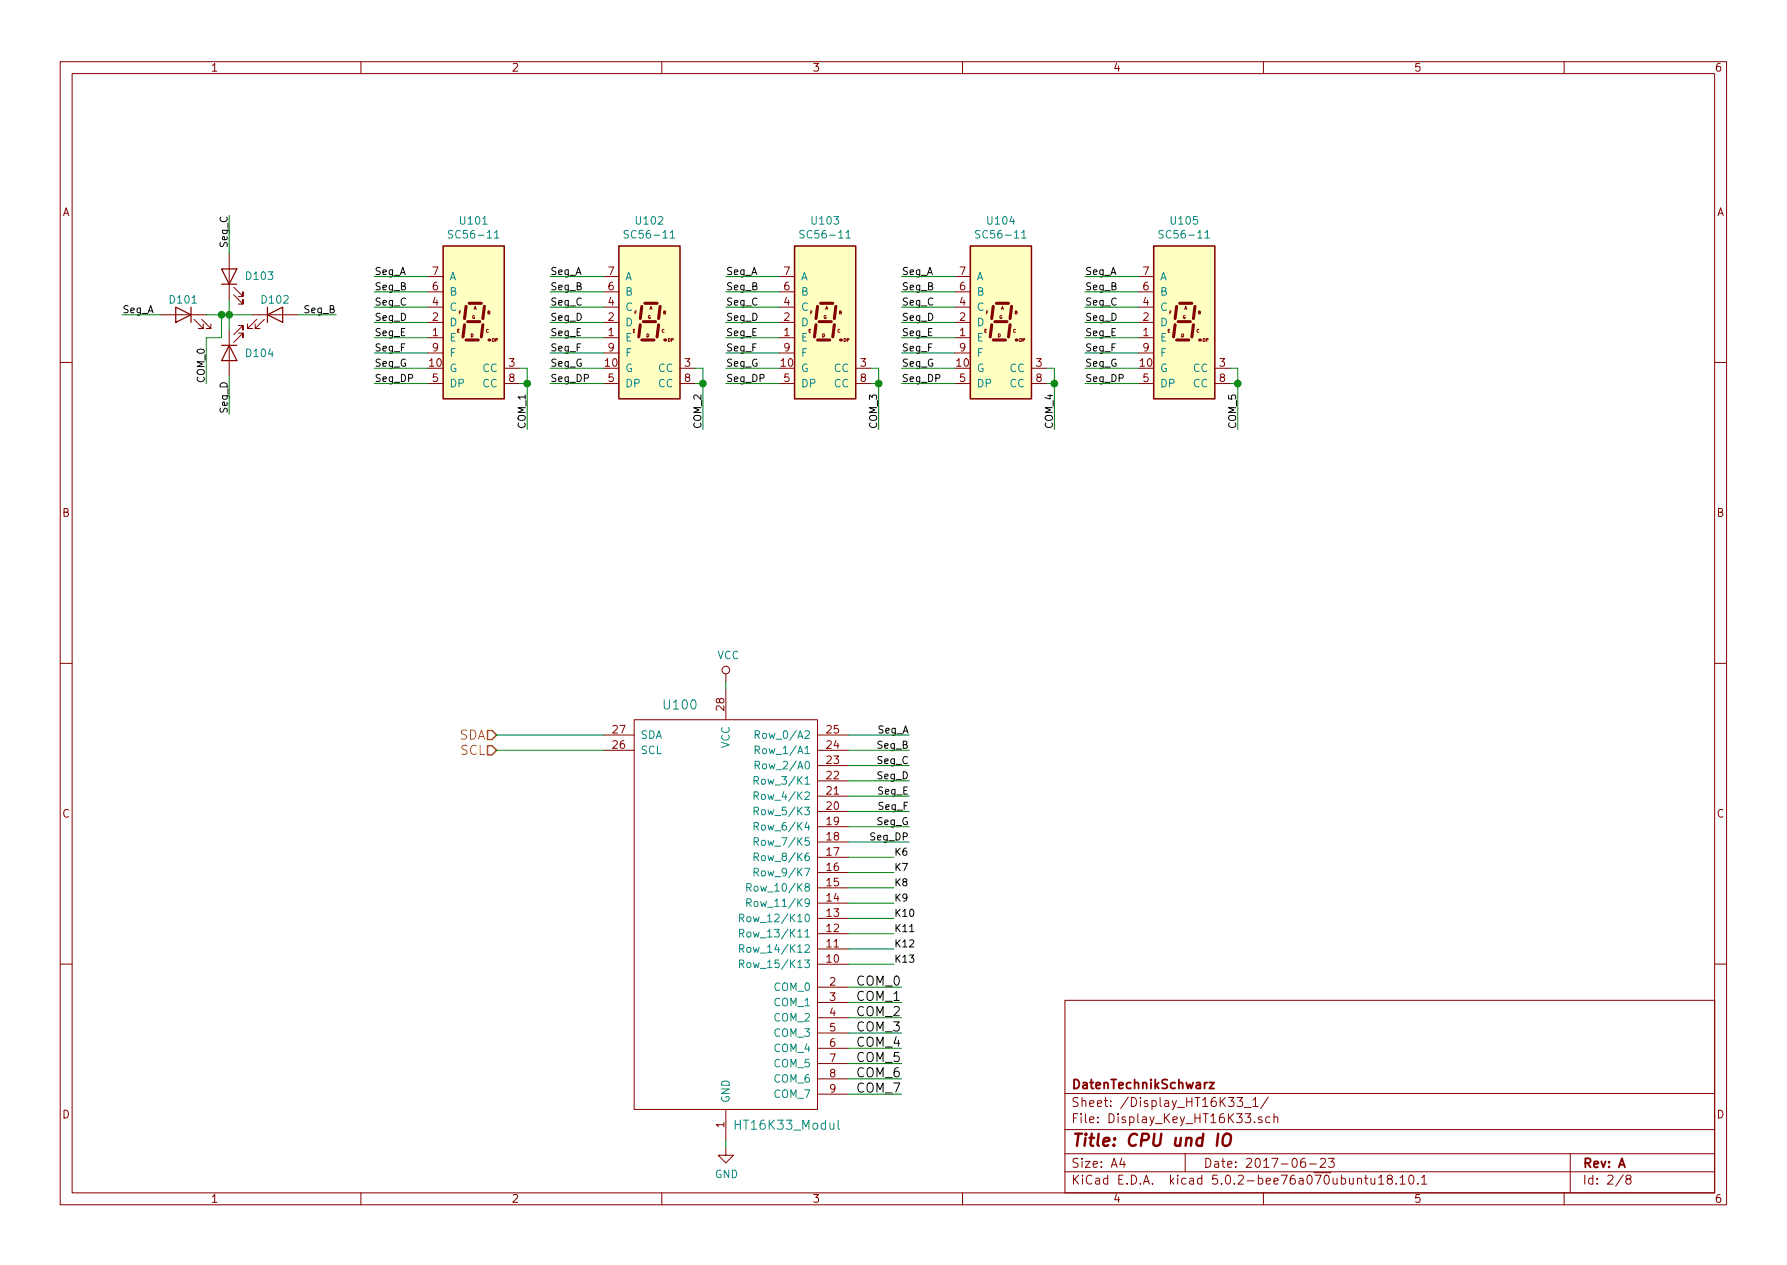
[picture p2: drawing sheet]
<svg xmlns="http://www.w3.org/2000/svg" width="297mm" height="210mm" viewBox="0 0 297 210" stroke-linecap="round" stroke-linejoin="round" font-family="sans-serif">
<g fill="none" stroke="#840000" stroke-width=".17">
<path d="M10 10.3h277v189.9h-277zM12 12.2h273v186.1h-273zM60 10.3v1.9M110 10.3v1.9M160 10.3v1.9M210 10.3v1.9M260 10.3v1.9M10 60.2h2M285 60.2h2M10 110.3h2M285 110.3h2M10 160.2h2"/>
<path d="M177 166.3h108v32h-108zM285 160.2h2M60 198.3v1.9M110 198.3v1.9M160 198.3v1.9M177 194.8h108M177 191.8h108M177 187.8h108M177 181.8h108M186.5 192.5l-.4 1h1M186.8 193v1M197 191.8v3"/>
<path d="M205.6 182.4h1l-.6 .6a.39 .39 0 0 1 .6 .3v.3l-.2 .2-.6 .1-.2-.1M206.8 184.1h1.2M208.3 182.8l.4-.4v1.5M208.3 183.9h.8M208.5 186.5v.1M209.8 185.7a.37 .37 0 0 0-.6 .1v.2l.6 .2v.1l-.2 .3-.4-.1M210 198.3v1.9M210.8 182.3l-1.3 2M211.1 185.7l-.4-.1-.3 .3 .1 .6 .2 .1 .4-.1M211.8 185.7a.37 .37 0 0 1 .6 .1v.8M211.8 185.1v1.5M216.9 192.5a.62 .62 0 0 0-.7 .7v.5a.48 .48 0 0 0 .8 .2 .61 .61 0 0 0-.1-.7l-.4-.1-.3 .3"/>
<path d="M217.7 193.5h1.1M219.5 192.7l.2-.2h.3l.3 .2v.3v.2l-.9 .8h.9M220.8 192.5h1l-.5 .6a.39 .39 0 0 1 .5 .3v.3l-.2 .2-.5 .1-.3-.1M226.8 195.8h.6M227 195.3v1.3l.4 .2M227.9 195.8v.9l.4 .1 .2-.1M228.5 195.8v1M229.2 195.8l.4-.5v1.5M229.2 196.8h.8M230.9 196l-.2-.2-.1-.2a.47 .47 0 0 1 .6-.3l.2 .3v.2l-.7 .2a.48 .48 0 0 0 0 .7l.2 .1 .5-.1a.48 .48 0 0 0-.2-.7M232.1 196.7v.1M232.7 195.8l.4-.5v1.5"/>
<path d="M232.7 196.8h.9M234.3 195.5l.3-.2a.91 .91 0 0 1 0 1.5l-.3-.1-.1-.4zM235.7 196.7v.1M236.3 195.8l.4-.5v1.5M236.3 196.8h.9M260 198.3v1.9M261 191.8v6.5M269.8 195.2l-1.2 2M270.6 196l-.3-.2v-.2a.47 .47 0 0 1 .5-.3l.3 .3-.1 .2-.6 .2a.48 .48 0 0 0-.1 .7l.3 .1 .4-.1a.48 .48 0 0 0-.2-.7"/>
</g>
<path d="M202.5 188.4l-.2 2M203.4 188.7a.66 .66 0 0 1 1.2 0 1.67 1.67 0 0 1-.4 1.6l-.2 .1-.6-.1a1.49 1.49 0 0 1 0-1.6z" fill="none" stroke="#840000" stroke-width=".41"/>
<path d="M201 179.9h.8l-.8 1h.8" fill="none" stroke="#840000" stroke-width=".3"/>
<path d="M102.9 40.9h10.1v25.4h-10.1z" fill="#ffffc2" stroke="#ffffc2" stroke-width=".17"/>
<path d="M102.9 40.9h10.1v25.4h-10.1z" fill="none" stroke="#840000" stroke-width=".25"/>
<path d="M106.4 54l-.2 2M106.7 56.5h2M106.7 50.9l-.3 2.1M106.9 53.5h2.1M107.2 50.4h2M109.5 54l-.3 2M109.7 50.9l-.2 2.1" fill="none" stroke="#840000" stroke-width=".51"/>
<circle cx="110.5" cy="56.5" r=".25" fill="#840000"/>
<path d="M100.3 56.1h2.6M100.3 53.6h2.6M100.3 51h2.6M100.3 48.5h2.6M100.3 46h2.6M100.3 58.7h2.6M100.3 63.7h2.6M113 61.2h2.6M113 63.7h2.6" fill="none" stroke="#840000" stroke-width=".17"/>
<path d="M104.5 38.4a.52 .52 0 0 0-.7 0v.4l.5 .2 .2 .3-.3 .3-.5-.1M111.4 38.7l.4-.4v1.3M111.4 39.6h.7" fill="none" stroke="#008484" stroke-width=".17"/>
<path d="M132.1 40.9h10.1v25.4h-10.1z" fill="#ffffc2" stroke="#ffffc2" stroke-width=".17"/>
<path d="M132.1 40.9h10.1v25.4h-10.1z" fill="none" stroke="#840000" stroke-width=".25"/>
<path d="M135.6 54l-.2 2M135.9 56.5h2M135.9 50.9l-.3 2.1M136.1 53.5h2.1M136.4 50.4h2M138.7 54l-.3 2M138.9 50.9l-.2 2.1" fill="none" stroke="#840000" stroke-width=".51"/>
<circle cx="139.7" cy="56.5" r=".25" fill="#840000"/>
<path d="M129.5 56.1h2.6M129.5 53.6h2.6M129.5 51h2.6M129.5 48.5h2.6M129.5 46h2.6M129.5 58.7h2.6M129.5 63.7h2.6M142.2 61.2h2.6M142.2 63.7h2.6" fill="none" stroke="#840000" stroke-width=".17"/>
<path d="M133.7 38.4a.52 .52 0 0 0-.7 0v.4l.6 .2 .1 .3-.3 .3-.5-.1M140.6 38.7l.4-.4v1.3M140.6 39.6h.8" fill="none" stroke="#008484" stroke-width=".17"/>
<g fill="none" stroke="#008400" stroke-width=".17">
<path d="M91.4 46h8.9M91.4 48.5h8.9M91.4 51h8.9M91.4 53.6h8.9M91.4 56.1h8.9M91.4 58.7h8.9M120.6 46h8.9M120.6 48.5h8.9M120.6 51h8.9M120.6 53.6h8.9M120.6 56.1h8.9M120.6 58.7h8.9"/>
<path d="M91.4 61.2h8.9M91.4 63.7h8.9M115.6 61.2h1.2v10.2M115.6 63.7h1.2M120.6 61.2h8.9M120.6 63.7h8.9M144.8 61.2h1.2v10.2M144.8 63.7h1.2"/>
</g>
<g fill="#008400" stroke="#008400" stroke-width=".25">
<circle cx="146.1" cy="63.7" r=".51"/>
<circle cx="116.8" cy="63.7" r=".51"/>
</g>
<path d="M161.3 40.9h10.1v25.4h-10.1z" fill="#ffffc2" stroke="#ffffc2" stroke-width=".17"/>
<path d="M161.3 40.9h10.1v25.4h-10.1z" fill="none" stroke="#840000" stroke-width=".25"/>
<path d="M164.8 54l-.2 2M165.1 56.5h2M165.1 50.9l-.3 2.1M165.4 53.5h2M165.6 50.4h2M167.9 54l-.3 2M168.1 50.9l-.2 2.1" fill="none" stroke="#840000" stroke-width=".51"/>
<circle cx="168.9" cy="56.5" r=".25" fill="#840000"/>
<g fill="none" stroke="#840000" stroke-width=".17">
<path d="M158.7 56.1h2.6M158.7 53.6h2.6M158.7 51h2.6M158.7 48.5h2.6M158.7 46h2.6M158.7 58.7h2.6M158.7 63.7h2.6M171.4 61.2h2.6M171.4 63.7h2.6M105.4 119.6h30.5v64.8h-30.5zM120.6 114.5v5.1M100.3 124.7h5.1"/>
<path d="M100.3 122.2h5.1M135.9 139.9h5.1M135.9 137.4h5.1M135.9 134.9h5.1M135.9 132.3h5.1M135.9 129.8h5.1M135.9 127.2h5.1M135.9 124.7h5.1M135.9 122.2h5.1M135.9 157.7h5.1M135.9 155.2h5.1M135.9 152.6h5.1"/>
<path d="M135.9 150.1h5.1M135.9 147.6h5.1M135.9 145h5.1M135.9 142.5h5.1M135.9 160.3h5.1M135.9 164.1h5.1M135.9 166.6h5.1M135.9 169.2h5.1M135.9 171.7h5.1M135.9 174.2h5.1M135.9 176.8h5.1M135.9 179.3h5.1"/>
<path d="M120.6 184.4v5.1M135.9 181.9h5.1"/>
</g>
<g fill="none" stroke="#008484" stroke-width=".17">
<path d="M162.9 38.4a.52 .52 0 0 0-.7 0v.4l.6 .2 .1 .3-.3 .3-.4-.1M169.8 38.7l.4-.4v1.3M169.8 39.6h.8M125.3 139.9l.7-.1 .1-.1-.1-.3-.2-.2h-.5v1.3M125.3 137.4l.7-.1 .1-.2-.1-.3-.2-.1h-.5v1.3M125.3 134.8h.7l.1-.2-.1-.3-.2-.1h-.5v1.2M125.3 132.3l.7-.1 .1-.2-.1-.3-.2-.1h-.5v1.3M125.3 129.7h.7l.1-.2-.1-.3-.2-.1h-.5v1.2M125.5 127.2l.6-.1 .2-.1-.1-.3-.2-.2h-.5v1.3M125.5 124.7l.6-.1 .2-.2-.1-.3-.2-.1h-.5v1.3M125.5 122.1h.6l.2-.2-.1-.3-.2-.1h-.5v1.2M125.7 139.9l.4 .6"/>
<path d="M125.7 137.4l.4 .6M125.7 134.8l.4 .6M125.7 132.3l.4 .6M125.7 129.7l.4 .6M125.8 127.2l.5 .6M125.8 124.7l.5 .6M125.8 122.1l.5 .6M122.9 157.7l.6-.1 .1-.5-.2-.1h-.5v1.3M122.9 155.1h.6l.1-.5-.2-.1h-.5v1.2M122.9 152.6l.6-.1 .1-.4-.2-.2h-.5v1.3M123.2 157.7l.4 .6M123.2 155.1l.4 .6"/>
<path d="M123.2 152.6l.4 .6M124.1 150.1l.7-.1v-.5l-.2-.1h-.5v1.3M124.1 147.5l.7-.1v-.4l-.2-.1h-.5v1.2M124.4 150.1l.5 .6M124.4 147.5l.5 .6M125.3 145l.7-.1 .1-.2-.1-.3-.2-.1h-.5v1.3M125.3 142.4h.7l.1-.2-.1-.3-.2-.1h-.5v1.2M125.7 145l.4 .6M125.7 142.4l.4 .6M122.9 160.2h.6l.1-.5-.2-.1h-.5v1.2M123.2 160.2l.4 .6M139.3 186.2v1.3l.2 .2"/>
</g>
<path d="M149.9 46h8.8M149.9 48.5h8.8M149.9 51h8.8M149.9 53.6h8.8M149.9 56.1h8.8M149.9 58.7h8.8M149.9 61.2h8.8M149.9 63.7h8.8M174 61.2h1.3v10.2M174 63.7h1.3M141 164.1h8.9" fill="none" stroke="#008400" stroke-width=".17"/>
<circle cx="175.3" cy="63.7" r=".51" fill="#008400" stroke="#008400" stroke-width=".25"/>
<path d="M73.7 40.9h10.1v25.4h-10.1z" fill="#ffffc2" stroke="#ffffc2" stroke-width=".17"/>
<path d="M73.7 40.9h10.1v25.4h-10.1z" fill="none" stroke="#840000" stroke-width=".25"/>
<path d="M77.2 54l-.2 2M77.5 56.5h2M77.5 50.9l-.3 2.1M77.7 53.5h2.1M78 50.4h2M80.3 54l-.3 2M80.5 50.9l-.2 2.1" fill="none" stroke="#840000" stroke-width=".51"/>
<circle cx="81.3" cy="56.5" r=".25" fill="#840000"/>
<path d="M71.1 56.1h2.6M71.1 53.6h2.6M71.1 51h2.6M71.1 48.5h2.6M71.1 46h2.6M71.1 58.7h2.6M71.1 63.7h2.6M83.8 61.2h2.6M83.8 63.7h2.6" fill="none" stroke="#840000" stroke-width=".17"/>
<path d="M75.3 38.4a.52 .52 0 0 0-.7 0v.4l.5 .2 .2 .3-.3 .3-.5-.1M82.2 38.7l.4-.4v1.3M82.2 39.6h.7" fill="none" stroke="#008484" stroke-width=".17"/>
<g fill="none" stroke="#008400" stroke-width=".17">
<path d="M34.3 56.1v7.6M62.2 48.5h8.9M62.2 51h8.9M62.2 53.6h8.9M62.2 56.1h8.9M62.2 58.7h8.9M62.2 46h8.9M62.2 61.2h8.9M62.2 63.7h8.9M86.4 61.2h1.2v2.5h-1.2M141 122.2h10.1M141 124.7h10.1"/>
<path d="M141 127.2h10.1M141 129.8h10.1M141 132.3h10.1M141 134.9h10.1M141 137.4h10.1M141 139.9h10.1"/>
</g>
<path d="M191.8 40.9h10.1v25.4h-10.1z" fill="#ffffc2" stroke="#ffffc2" stroke-width=".17"/>
<path d="M191.8 40.9h10.1v25.4h-10.1z" fill="none" stroke="#840000" stroke-width=".25"/>
<path d="M195.3 54l-.2 2M195.6 56.5h2M195.6 50.9l-.3 2.1M195.8 53.5h2.1M196.1 50.4h2M198.4 54l-.3 2M198.6 50.9l-.2 2.1" fill="none" stroke="#840000" stroke-width=".51"/>
<circle cx="199.4" cy="56.5" r=".25" fill="#840000"/>
<g fill="none" stroke="#840000" stroke-width=".17">
<path d="M26.7 52.3h7.6M32.3 53.1l1.5 1.5h-.8h.8v-.8M33.5 53.1l1.6 1.5h-.8h.8v-.8M38.1 42.2v7.6M38.1 54.9v7.6M38.9 49l1.5 1.5v-.7v.7h-.8M38.9 47.7l1.5 1.6v-.8v.8h-.8M39.6 54.1h.8v.8v-.8l-1.5 1.5M39.6 55.4h.8v.7v-.7l-1.5 1.5M41.9 52.3h7.6M42.7 53.1l-1.6 1.5h.8h-.8v-.8M43.9 53.1l-1.5 1.5h.8h-.8v-.8"/>
<path d="M189.2 56.1h2.6M189.2 53.6h2.6M189.2 51h2.6M189.2 48.5h2.6M189.2 46h2.6M189.2 58.7h2.6M189.2 63.7h2.6M201.9 61.2h2.6M201.9 63.7h2.6M120.6 112v1.3M120.6 190.7v1.3h1.3l-1.3 1.3-1.2-1.3h1.2"/>
<circle cx="120.6" cy="111.4" r=".63"/>
</g>
<path d="M193.4 38.4a.52 .52 0 0 0-.7 0v.4l.5 .2 .2 .3-.3 .3-.5-.1M200.3 38.7l.4-.4v1.3M200.3 39.6h.7" fill="none" stroke="#008484" stroke-width=".17"/>
<g fill="none" stroke="#008400" stroke-width=".17">
<path d="M38.1 35.8v6.4M20.3 52.3h6.4M34.3 52.3h7.6M36.8 52.3v3.8h-2.5M38.1 49.8v5.1M49.5 52.3h6.4M180.3 46h8.9M180.3 48.5h8.9M180.3 51h8.9M180.3 53.6h8.9M180.3 56.1h8.9M180.3 58.7h8.9"/>
<path d="M38.1 62.5v6.3M87.6 63.7v7.7M180.3 61.2h8.9M180.3 63.7h8.9M204.5 61.2h1.2v10.2M204.5 63.7h1.2M120.6 113.3v1.2M82.5 122.2h17.8M82.5 124.7h17.8M141 157.7h7.6M141 155.2h7.6M141 152.6h7.6"/>
<path d="M141 150.1h7.6M141 147.6h7.6M141 145h7.6M141 142.5h7.6M141 174.2h8.9M141 176.8h8.9M141 179.3h8.9M141 160.3h7.6M141 166.6h8.9M141 169.2h8.9M141 171.7h8.9M120.6 189.5v1.2"/>
<path d="M141 181.9h8.9"/>
</g>
<g fill="#008400" stroke="#008400" stroke-width=".25">
<circle cx="205.7" cy="63.7" r=".51"/>
<circle cx="38.1" cy="52.3" r=".51"/>
<circle cx="36.8" cy="52.3" r=".51"/>
<circle cx="87.6" cy="63.7" r=".51"/>
</g>
<path d="M29.2 51l2.5 1.3-2.5 1.3zM31.7 51v2.6M36.8 44.7h2.6l-1.3 2.5zM36.8 47.2h2.6M36.8 57.4h2.6M38.1 57.4l1.3 2.5h-2.6zM44.4 52.3l2.6-1.3v2.6zM44.4 51v2.6" fill="none" stroke="#840000" stroke-width=".2"/>
<path d="M81 121.4h.8l.7 .8-.7 .7h-.8zM81 123.9h.8l.7 .8-.7 .8h-.8z" fill="none" stroke="#848400" stroke-width=".25"/>
<path d="M151.2 154.9h.7" fill="none" stroke="#000" stroke-width=".17"/>
<text font-size="2.8" fill="#840000" x="178" y="190.5">Title: CPU und IO</text>
<g font-size="2.1" fill="#008484">
<text x="110.5" y="117.9">U100</text>
<text x="122.6" y="187.8">HT16K33_Modul</text>
</g>
<g font-size="2.1" fill="#848400">
<text x="76.3" y="122.9">SDA</text>
<text x="76.5" y="125.5">SCL</text>
</g>
<g font-size="2.1">
<text x="142.5" y="163.8">COM_0</text>
<text x="142.5" y="166.4">COM_1</text>
<text x="142.5" y="174">COM_4</text>
<text x="142.5" y="168.9">COM_2</text>
<text x="142.5" y="171.4">COM_3</text>
<text x="142.5" y="176.5">COM_5</text>
<text x="142.5" y="179.1">COM_6</text>
<text x="142.5" y="181.6">COM_7</text>
</g>
<g font-size="2.1" fill="#840000">
<text x="178" y="184">Sheet: /Display_HT16K33_1/</text>
<text x="178" y="181">DatenTechnikSchwarz</text>
<text x="178" y="186.7">File: Display_Key_HT16K33.sch</text>
<text x="178" y="196.9">KiCad E.D.A. kicad 5.0.2-bee76a070ubuntu18.10.1</text>
<text x="178" y="194.1">Size: A4</text>
<text x="200" y="194.1">Date: 2017-06-23</text>
<text x="263" y="194.1">Rev: A</text>
<text x="263" y="196.9">Id: 2/8</text>
</g>
<g font-size="1.8" fill="#840000">
<text x="35" y="11.9">1</text>
<text x="85" y="11.9">2</text>
<text x="135" y="11.9">3</text>
<text x="185" y="11.9">4</text>
<text x="235" y="11.9">5</text>
<text x="285" y="11.9">6</text>
<text x="10.4" y="35.9">A</text>
<text x="285.4" y="35.9">A</text>
<text x="71.9" y="45.7">7</text>
<text x="101.1" y="45.7">7</text>
<text x="130.3" y="45.7">7</text>
<text x="159.5" y="45.7">7</text>
<text x="190" y="45.7">7</text>
<text x="71.9" y="53.3">2</text>
<text x="71.9" y="50.8">4</text>
<text x="71.9" y="48.3">6</text>
<text x="101.1" y="53.3">2</text>
<text x="101.1" y="50.8">4</text>
<text x="101.1" y="48.3">6</text>
<text x="130.3" y="53.3">2</text>
<text x="130.3" y="50.8">4</text>
<text x="130.3" y="48.3">6</text>
<text x="159.5" y="53.3">2</text>
<text x="159.5" y="50.8">4</text>
<text x="159.5" y="48.3">6</text>
<text x="190" y="53.3">2</text>
<text x="190" y="50.8">4</text>
<text x="190" y="48.3">6</text>
<text x="71.9" y="55.9">1</text>
<text x="71.9" y="58.4">9</text>
<text x="101.1" y="55.9">1</text>
<text x="101.1" y="58.4">9</text>
<text x="130.3" y="55.9">1</text>
<text x="130.3" y="58.4">9</text>
<text x="159.5" y="55.9">1</text>
<text x="159.5" y="58.4">9</text>
<text x="190" y="55.9">1</text>
<text x="190" y="58.4">9</text>
<text x="71.4" y="61">10</text>
<text x="71.9" y="63.5">5</text>
<text x="84.6" y="61">3</text>
<text x="84.6" y="63.5">8</text>
<text x="100.6" y="61">10</text>
<text x="101.1" y="63.5">5</text>
<text x="113.8" y="61">3</text>
<text x="113.8" y="63.5">8</text>
<text x="129.8" y="61">10</text>
<text x="130.3" y="63.5">5</text>
<text x="143" y="61">3</text>
<text x="143" y="63.5">8</text>
<text x="159.1" y="61">10</text>
<text x="159.5" y="63.5">5</text>
<text x="172.2" y="61">3</text>
<text x="172.2" y="63.5">8</text>
<text x="189.5" y="61">10</text>
<text x="190" y="63.5">5</text>
<text x="202.7" y="61">3</text>
<text x="202.7" y="63.5">8</text>
<text x="10.4" y="85.9">B</text>
<text x="285.4" y="85.9">B</text>
<text x="120.4" y="118.1" transform="rotate(-90 120.4 118.1)">28</text>
<text x="101.9" y="124.5">26</text>
<text x="101.9" y="121.9">27</text>
<text x="137.5" y="124.5">24</text>
<text x="137.5" y="121.9">25</text>
<text x="137.5" y="129.5">22</text>
<text x="137.5" y="127">23</text>
<text x="10.4" y="135.9">C</text>
<text x="137.5" y="137.2">19</text>
<text x="137.5" y="134.6">20</text>
<text x="137.5" y="132.1">21</text>
<text x="285.4" y="135.9">C</text>
<text x="137.5" y="142.2">17</text>
<text x="137.5" y="139.7">18</text>
<text x="137.5" y="149.9">14</text>
<text x="137.5" y="147.3">15</text>
<text x="137.5" y="144.8">16</text>
<text x="137.5" y="154.9">12</text>
<text x="137.5" y="152.4">13</text>
<text x="137.5" y="160">10</text>
<text x="137.5" y="157.5">11</text>
<text x="137.9" y="163.8">2</text>
<text x="137.9" y="166.4">3</text>
<text x="137.9" y="168.9">4</text>
<text x="137.9" y="171.4">5</text>
<text x="137.9" y="174">6</text>
<text x="137.9" y="176.5">7</text>
<text x="137.9" y="179.1">8</text>
<text x="10.4" y="185.9">D</text>
<text x="137.9" y="181.6">9</text>
<text x="285.4" y="185.9">D</text>
<text x="120.4" y="187.4" transform="rotate(-90 120.4 187.4)">1</text>
<text x="35" y="199.9">1</text>
<text x="85" y="199.9">2</text>
<text x="135" y="199.9">3</text>
<text x="185" y="199.9">4</text>
<text x="235" y="199.9">5</text>
<text x="285" y="199.9">6</text>
</g>
<g font-size="1.8" fill="#008484">
<text x="75.3" y="39.6">SC56-11</text>
<text x="76.6" y="37.3">U101</text>
<text x="104.5" y="39.6">SC56-11</text>
<text x="105.8" y="37.3">U102</text>
<text x="133.7" y="39.6">SC56-11</text>
<text x="135.1" y="37.3">U103</text>
<text x="162.9" y="39.6">SC56-11</text>
<text x="164.3" y="37.3">U104</text>
<text x="193.4" y="39.6">SC56-11</text>
<text x="194.7" y="37.3">U105</text>
<text x="41" y="46.5">D103</text>
<text x="74.7" y="46.6">A</text>
<text x="103.9" y="46.6">A</text>
<text x="133.1" y="46.6">A</text>
<text x="162.3" y="46.6">A</text>
<text x="192.8" y="46.6">A</text>
<text x="28.3" y="50.5">D101</text>
<text x="43.6" y="50.5">D102</text>
<text x="74.7" y="51.7">C</text>
<text x="74.7" y="49.1">B</text>
<text x="103.9" y="51.7">C</text>
<text x="103.9" y="49.1">B</text>
<text x="133.1" y="51.7">C</text>
<text x="133.1" y="49.1">B</text>
<text x="162.3" y="51.7">C</text>
<text x="162.3" y="49.1">B</text>
<text x="192.8" y="51.7">C</text>
<text x="192.8" y="49.1">B</text>
<text x="41" y="59.4">D104</text>
<text x="74.7" y="56.8">E</text>
<text x="74.7" y="54.2">D</text>
<text x="74.7" y="59.3">F</text>
<text x="103.9" y="56.8">E</text>
<text x="103.9" y="54.2">D</text>
<text x="103.9" y="59.3">F</text>
<text x="133.1" y="56.8">E</text>
<text x="133.1" y="54.2">D</text>
<text x="133.1" y="59.3">F</text>
<text x="162.3" y="56.8">E</text>
<text x="162.3" y="54.2">D</text>
<text x="162.3" y="59.3">F</text>
<text x="192.8" y="56.8">E</text>
<text x="192.8" y="54.2">D</text>
<text x="192.8" y="59.3">F</text>
<text x="74.7" y="61.8">G</text>
<text x="74.7" y="64.4">DP</text>
<text x="80.2" y="61.8">CC</text>
<text x="80.2" y="64.4">CC</text>
<text x="103.9" y="61.8">G</text>
<text x="103.9" y="64.4">DP</text>
<text x="109.4" y="61.8">CC</text>
<text x="109.4" y="64.4">CC</text>
<text x="133.1" y="61.8">G</text>
<text x="133.1" y="64.4">DP</text>
<text x="138.7" y="61.8">CC</text>
<text x="138.7" y="64.4">CC</text>
<text x="162.3" y="61.8">G</text>
<text x="162.3" y="64.4">DP</text>
<text x="167.9" y="61.8">CC</text>
<text x="167.9" y="64.4">CC</text>
<text x="192.8" y="61.8">G</text>
<text x="192.8" y="64.4">DP</text>
<text x="198.3" y="61.8">CC</text>
<text x="198.3" y="64.4">CC</text>
<text x="119.2" y="109.6">VCC</text>
<text x="106.4" y="125.3">SCL</text>
<text x="106.4" y="122.8">SDA</text>
<text x="121.3" y="124.4" transform="rotate(-90 121.3 124.4)">VCC</text>
<text x="126.4" y="125.3">Row_1/A1</text>
<text x="126.4" y="122.8">Row_0/A2</text>
<text x="126.4" y="130.4">Row_3/K1</text>
<text x="126.4" y="127.9">Row_2/A0</text>
<text x="126.4" y="135.5">Row_5/K3</text>
<text x="126.4" y="133">Row_4/K2</text>
<text x="126.4" y="143.1">Row_8/K6</text>
<text x="126.4" y="140.6">Row_7/K5</text>
<text x="126.4" y="138">Row_6/K4</text>
<text x="125.4" y="148.2">Row_10/K8</text>
<text x="126.4" y="145.7">Row_9/K7</text>
<text x="124.5" y="155.8">Row_13/K11</text>
<text x="124.5" y="153.3">Row_12/K10</text>
<text x="125.4" y="150.7">Row_11/K9</text>
<text x="124.5" y="160.9">Row_15/K13</text>
<text x="124.5" y="158.4">Row_14/K12</text>
<text x="128.8" y="164.7">COM_0</text>
<text x="128.8" y="167.3">COM_1</text>
<text x="128.8" y="169.8">COM_2</text>
<text x="128.8" y="172.3">COM_3</text>
<text x="128.8" y="174.9">COM_4</text>
<text x="128.8" y="177.4">COM_5</text>
<text x="128.8" y="180">COM_6</text>
<text x="121.3" y="183.4" transform="rotate(-90 121.3 183.4)">GND</text>
<text x="128.8" y="182.5">COM_7</text>
<text x="118.8" y="195.8">GND</text>
</g>
<g font-size="1.7">
<text x="37.8" y="41" transform="rotate(-90 37.8 41)">Seg_C</text>
<text x="62.2" y="45.7">Seg_A</text>
<text x="91.4" y="45.7">Seg_A</text>
<text x="120.6" y="45.7">Seg_A</text>
<text x="149.9" y="45.7">Seg_A</text>
<text x="180.3" y="45.7">Seg_A</text>
<text x="20.3" y="52.1">Seg_A</text>
<text x="50.7" y="52.1">Seg_B</text>
<text x="62.2" y="48.3">Seg_B</text>
<text x="62.2" y="50.8">Seg_C</text>
<text x="62.2" y="53.3">Seg_D</text>
<text x="91.4" y="48.3">Seg_B</text>
<text x="91.4" y="50.8">Seg_C</text>
<text x="91.4" y="53.3">Seg_D</text>
<text x="120.6" y="48.3">Seg_B</text>
<text x="120.6" y="50.8">Seg_C</text>
<text x="120.6" y="53.3">Seg_D</text>
<text x="149.9" y="48.3">Seg_B</text>
<text x="149.9" y="50.8">Seg_C</text>
<text x="149.9" y="53.3">Seg_D</text>
<text x="180.3" y="48.3">Seg_B</text>
<text x="180.3" y="50.8">Seg_C</text>
<text x="180.3" y="53.3">Seg_D</text>
<text x="62.2" y="55.9">Seg_E</text>
<text x="62.2" y="58.4">Seg_F</text>
<text x="91.4" y="55.9">Seg_E</text>
<text x="91.4" y="58.4">Seg_F</text>
<text x="120.6" y="55.9">Seg_E</text>
<text x="120.6" y="58.4">Seg_F</text>
<text x="149.9" y="55.9">Seg_E</text>
<text x="149.9" y="58.4">Seg_F</text>
<text x="180.3" y="55.9">Seg_E</text>
<text x="180.3" y="58.4">Seg_F</text>
<text x="34" y="63.7" transform="rotate(-90 34 63.7)">COM_0</text>
<text x="62.2" y="61">Seg_G</text>
<text x="62.2" y="63.5">Seg_DP</text>
<text x="91.4" y="61">Seg_G</text>
<text x="91.4" y="63.5">Seg_DP</text>
<text x="120.6" y="61">Seg_G</text>
<text x="120.6" y="63.5">Seg_DP</text>
<text x="149.9" y="61">Seg_G</text>
<text x="149.9" y="63.5">Seg_DP</text>
<text x="180.3" y="61">Seg_G</text>
<text x="180.3" y="63.5">Seg_DP</text>
<text x="37.8" y="68.8" transform="rotate(-90 37.8 68.8)">Seg_D</text>
<text x="87.4" y="71.4" transform="rotate(-90 87.4 71.4)">COM_1</text>
<text x="116.6" y="71.4" transform="rotate(-90 116.6 71.4)">COM_2</text>
<text x="145.8" y="71.4" transform="rotate(-90 145.8 71.4)">COM_3</text>
<text x="175" y="71.4" transform="rotate(-90 175 71.4)">COM_4</text>
<text x="205.5" y="71.4" transform="rotate(-90 205.5 71.4)">COM_5</text>
<text x="145.9" y="121.9">Seg_A</text>
<text x="145.9" y="124.5">Seg_B</text>
<text x="145.9" y="127">Seg_C</text>
<text x="145.9" y="129.5">Seg_D</text>
<text x="145.9" y="137.2">Seg_G</text>
<text x="146" y="132.1">Seg_E</text>
<text x="146.2" y="134.6">Seg_F</text>
<text x="144.9" y="139.7">Seg_DP</text>
<text x="148.6" y="142.2">K6</text>
<text x="148.6" y="149.9">K9</text>
<text x="148.6" y="147.3">K8</text>
<text x="148.6" y="144.8">K7</text>
<text x="148.6" y="154.9">K11</text>
<text x="148.6" y="152.4">K10</text>
<text x="148.6" y="160">K13</text>
<text x="148.6" y="157.5">K12</text>
</g>
<g font-size=".7" fill="#840000">
<text x="76.3" y="52.2">F</text>
<text x="78.5" y="53">G</text>
<text x="78.7" y="51.5">A</text>
<text x="81" y="52.2">B</text>
<text x="105.5" y="52.2">F</text>
<text x="107.7" y="53">G</text>
<text x="107.9" y="51.5">A</text>
<text x="110.2" y="52.2">B</text>
<text x="134.7" y="52.2">F</text>
<text x="136.9" y="53">G</text>
<text x="137.2" y="51.5">A</text>
<text x="139.4" y="52.2">B</text>
<text x="163.9" y="52.2">F</text>
<text x="166.1" y="53">G</text>
<text x="166.4" y="51.5">A</text>
<text x="168.7" y="52.2">B</text>
<text x="194.4" y="52.2">F</text>
<text x="196.6" y="53">G</text>
<text x="196.8" y="51.5">A</text>
<text x="199.1" y="52.2">B</text>
<text x="76" y="55.3">E</text>
<text x="78.2" y="56">D</text>
<text x="80.8" y="55.3">C</text>
<text x="81.8" y="56.8">DP</text>
<text x="105.2" y="55.3">E</text>
<text x="107.4" y="56">D</text>
<text x="110" y="55.3">C</text>
<text x="111" y="56.8">DP</text>
<text x="134.4" y="55.3">E</text>
<text x="136.7" y="56">D</text>
<text x="139.2" y="55.3">C</text>
<text x="140.2" y="56.8">DP</text>
<text x="163.6" y="55.3">E</text>
<text x="165.9" y="56">D</text>
<text x="168.4" y="55.3">C</text>
<text x="169.4" y="56.8">DP</text>
<text x="194.1" y="55.3">E</text>
<text x="196.3" y="56">D</text>
<text x="198.9" y="55.3">C</text>
<text x="199.9" y="56.8">DP</text>
</g>
</svg>
